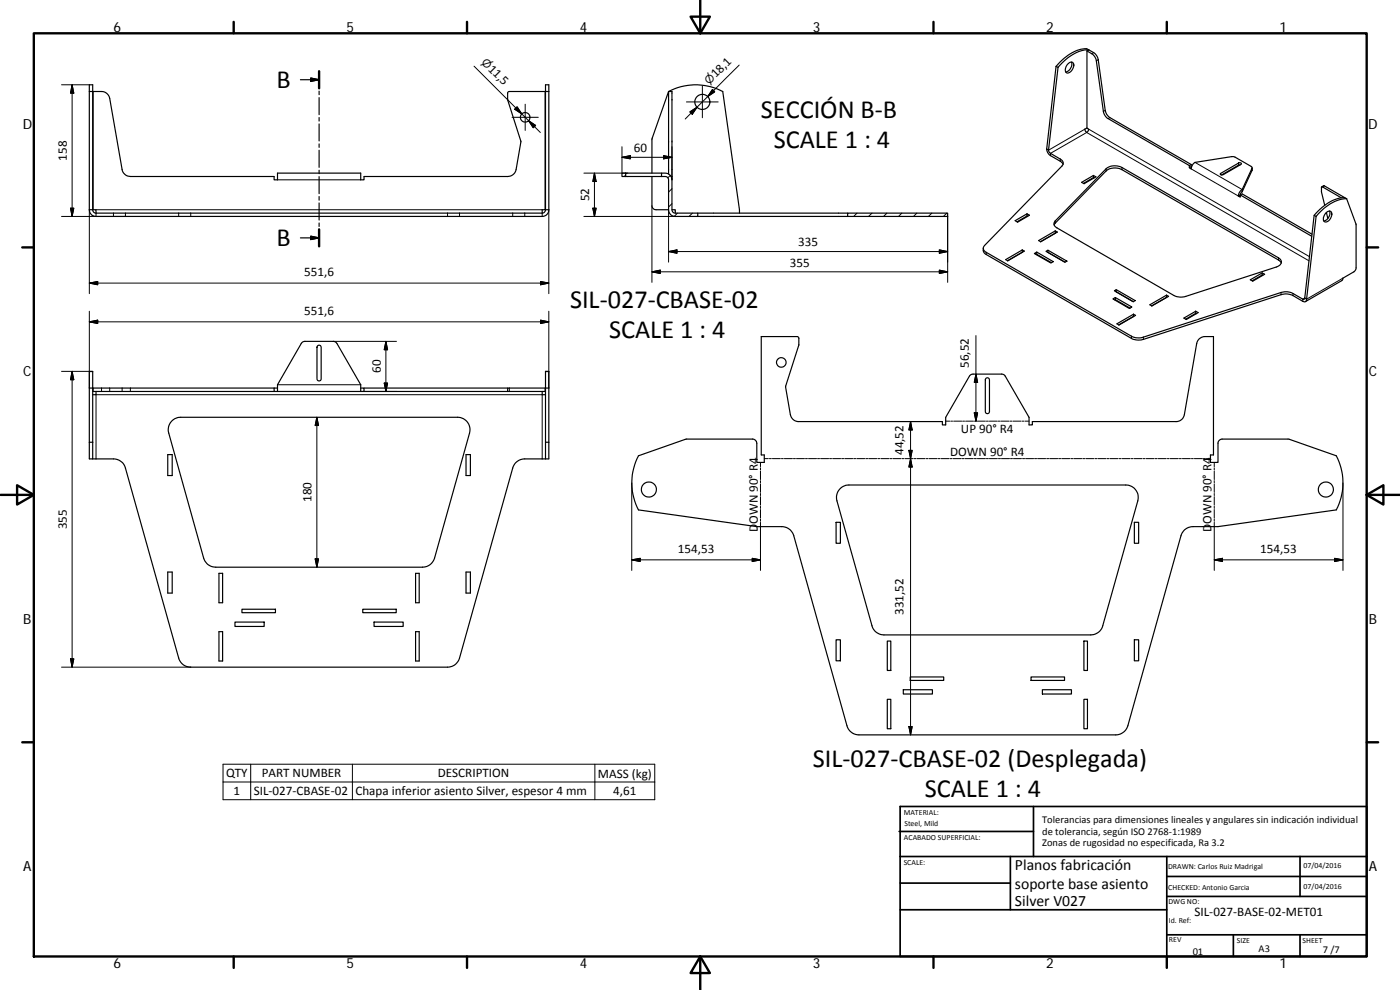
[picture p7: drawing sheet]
<svg xmlns="http://www.w3.org/2000/svg" width="420mm" height="297mm" viewBox="0 0 420 297" stroke-linecap="round" stroke-linejoin="round" font-family="sans-serif">
<g fill="none" stroke="#000" stroke-width=".36">
<path d="M316.9 19.9l-2.8 24.8M316.9 19.9l.6 .3M320.5 19.2a.97 .97 0 0 1 1.3-.5 .97 .97 0 0 1 .4 1.4 1.76 1.76 0 0 1-2.3 1.6 2.17 2.17 0 0 1 .6-2.5zM321.6 18.6a2.44 2.44 0 0 1-1.8 3M326.2 15.3v23.2l.5 .3v.1a.53 .53 0 0 1-.4 .7 .53 .53 0 0 1-.6-.5l-.1-.3 .6-.4M326.2 15.3l1.4 .8a2.99 2.99 0 0 1 1.4 2.2l2.2 15.4a3.1 3.1 0 0 0 1.3 1.9l24.4 14.1M326.7 14.9a3.2 3.2 0 0 0-2.9 .1 15 15 0 0 0-6.9 4.9M326.7 14.9a12.6 12.6 0 0 0-9.2 5.3M326.7 14.9v.1M326.8 15l1.8 1.1 .9 1.3 2.2 15.7a3.2 3.2 0 0 0 1.4 2.2l24.4 14.1M326.8 15l-.6 .3M26.8 27.5v-2.1h1v2.1"/>
<path d="M26.8 27.5h1M26.8 27.5v35.4M27.8 27.5v35.4M90.2 23.9h5.6M93.2 23.4l2.6 .5-2.6 .5zM95.8 21.4v5.1M95.8 27.3v1.1M95.8 29.3v5.1M95.8 35.3v1M95.8 37.2v5.1M163.7 25.4h1v2.1h-1zM163.7 27.5v35.4"/>
<path d="M164.7 27.5v35.4M200.6 27.5v24.7M200.6 27.5a17.4 17.4 0 0 1 16.3 0l5 36.4M200.6 27.5h1.1v25.5M200.6 27.5l-4.9 14.2v10.2M317.5 20.2l-2.8 24.9M95.8 43.2v1M95.8 45.1v5.1M95.8 51.1v1M95.8 53v5.1M95.8 59v1M187.8 53h10.7"/>
<path d="M187.8 51.9h-1.1v1.1h1.1v-1.1h10.7M195.7 53v8.7a1.23 1.23 0 0 0 1.2 1.2h3.7M198.5 51.9h1.2a2.04 2.04 0 0 1 2 2.1v8.9l.2 .7 .8 .3h6.7v1h-6.7a1.97 1.97 0 0 1-2.1-2v-9.2l-.7-.7h-1.4zM201.4 53h.3M201.7 53v1M314.1 44.7l.3 1 .7 .9 3.3 1.9 .7 .8M314.1 44.7l.6 .4M314.7 45.1l.4 .8 3.1 1.8a1.24 1.24 0 0 1 .5 2.1l-23.2 23.9a1.22 1.22 0 0 0 .5 2l43.6 25.2a4.7 4.7 0 0 0 3.5 .3l41.7-13.5a4.4 4.4 0 0 1 3.2 .4l3 1.7h.4l.2-.4M324.6 54.7l3.6-2.1 .7 .5-3.6 2zM328.2 53.3l.1 .1M328.2 52.6v.7M328.2 53.3l-3 1.7"/>
<path d="M332 50.6a4.4 4.4 0 0 1 4.7-.4l47 27.2a1.36 1.36 0 0 1 .9 1.4 1.36 1.36 0 0 1-1.2 1.2l-27.5 8.9a4.8 4.8 0 0 1-3.6-.3l-35.1-20.2a1.24 1.24 0 0 1-.5-2.1zM356.9 49.7v.6l.6 .4 .4-1.3 .7-.7 11.1-1.7 .9 .1 5.2 3.2-3 6.6M357.5 50l-.6 .3M357.5 49.4l-.6 .3M357.5 49.4l.1 .7M366.2 52.1l5.5-3.2a.42 .42 0 0 1 .6-.1 .42 .42 0 0 1 .1 .5l-5.3 3.1a.5 .5 0 0 1-.6 .1 .5 .5 0 0 1-.3-.4zM371.7 58.8l.5 .4v-.7l.6-.3 21 12.1M372.1 49.5l-5.5 3M372.2 58.5l-.5 .3M372.2 58.5l21.5 12.4M372.8 56.9a2.43 2.43 0 0 0-1.1 1.9M372.8 57.5l-.6 1"/>
<path d="M372.8 56.9v.6M375.8 50.3l-.1 .9-2.9 6.3M396.7 56l.7-.2 6.1 3.5M402.5 59.4l-5.8-3.4-.1 1.6 1 4M403.5 59.3h.1M404.1 59.6l2.9 7.8-.1 13.4-.6 .8-3.3 1.9-.3 .7-10.9 6.3M404.1 59.6a3.2 3.2 0 0 0-2.9 .1 15.4 15.4 0 0 0-6.8 4.9l.6 .3M404.1 59.6a12.7 12.7 0 0 0-9.1 5.3M26.8 62.9a2.01 2.01 0 0 0 2 2h133.9a1.97 1.97 0 0 0 2-2M26.8 62.9h1M27.8 62.9l.2 .7 .8 .3M28.8 63.9h133.9"/>
<path d="M90.2 71.4h5.6M93.2 70.9l2.6 .5-2.6 .5zM95.8 60.9v5.1M95.8 66.9v1M95.8 68.8v5.1M162.7 63.9v-1h.9v-35.4h-10.7l-.5 .3v2.2l3.9 12.4-1.4 8.5a2.58 2.58 0 0 1-2.5 2.1h-43.1v1h-1v-2.1h-25v2.1h-1v-1h-43.2a2.53 2.53 0 0 1-2.5-2.1l-3.7-21.4a2.54 2.54 0 0 0-2.4-2h-2.6v35.4h.9v1M163.7 62.9l-.4 .8-.6 .2M163.7 62.9h1M201.7 62.9h1v1M209.4 63.9h45M209.4 64.9h45M254.4 63.9h30v1h-30z"/>
<path d="M295.1 74.5l.1 1.1 .8 .8 43.6 25.1a4.9 4.9 0 0 0 3.5 .3l41.4-13.4a4.7 4.7 0 0 1 3.5 .3l3 1.7a.69 .69 0 0 0 .8 .1 .69 .69 0 0 0 .3-.7M301.8 77.9l5-2.9 .6 .4-5 2.9zM304.7 66.2l3.5-2 .8 .4-3.6 2.1zM306.8 75.7h.1M306.8 75.7l-4.4 2.5M306.8 75v.7M308.2 64.8l.2 .1M308.2 64.2v.6M308.2 64.8l-3 1.7M310.4 76.1l.7-.5 5 2.9-.7 .4zM311 76.4l.1-.1 4.4 2.5M311.1 75.6v.7"/>
<path d="M311.7 72.2l5-2.9 .6 .3-5 2.9zM313.9 75.4l.6-.3 5.7 3.3-.6 .3zM314.5 75.1v.6l5.1 3M316.3 67.5l15.7-16.2a4.4 4.4 0 0 1 4.7-.4l47 27.1 .8 .9M316.7 70l-4.4 2.5M316.7 70h.1M316.7 69.3v.7M394.4 64.6l-2.8 24.8M395 64.9l-2.9 24.9M397.9 63.9a.96 .96 0 0 1 1.4-.5 .96 .96 0 0 1 .3 1.4 1.76 1.76 0 0 1-2.2 1.6 2.09 2.09 0 0 1 .5-2.5zM398.1 63.8l.4 1.8M399 63.3a2.45 2.45 0 0 1-1.7 3"/>
<path d="M334 89.7l.7-.4 5 2.8-.7 .5zM334.4 87.2l.6-.3 5.7 3.3-.6 .3zM334.6 90l.1-.1 4.4 2.6M334.7 89.3v.6M335 86.9v.7l5.1 2.9M335.2 97.2l5-2.9 .6 .3-5 2.9zM340.2 94.9v.1M340.2 94.3v.6M340.2 94.9l-4.4 2.6M345.1 91.4l5-2.8 .6 .3-5 2.9zM350.1 89.2l-4.4 2.6M350.1 89.2v.1"/>
<path d="M350.1 88.6v.6M355.3 95.4l3.5-2 .8 .4-3.6 2.1zM358.8 94l.2 .1M358.8 93.4v.6M358.8 94l-3 1.8M375.2 83.9l3.6-2 .7 .4-3.5 2zM378.8 81.9v.6M378.8 82.5l-3 1.7M378.8 82.5l.2 .1M391.6 89.4l.5 .4M26.8 116.4v16.3M26.8 116.4h1"/>
<path d="M26.8 116.4v-5h1v5M27.8 116.4v16.3M28.8 117.5a.62 .62 0 0 1 0 .8 .62 .62 0 0 1-.8 .1h-.2M82.3 116.4v1.1h1M83.3 116.4h-55.4v1.1h54.4M90.7 102.7l.8-.3h8.5l1 .4 7.3 12.6v2.1h-25v-2.1zM95.4 103.7a.64 .64 0 0 1 1 .5v9.5a.62 .62 0 0 1-.6 .6 .62 .62 0 0 1-.7-.6v-9.5zM108.3 116.4h1v1.1h-1M109.3 117.5h43M109.3 116.4h43M152.3 116.4h11.3v1.1h-11.3zM162.7 117.5a.61 .61 0 0 0 .1 .8 .61 .61 0 0 0 .7 .1h.2"/>
<path d="M163.7 116.4v16.3h1M163.7 116.4h1M163.7 116.4v-5h1v5M164.7 116.4v16.3M295.9 113.5a.63 .63 0 0 1 .7-.1 .63 .63 0 0 1 .4 .6v9.5a.62 .62 0 0 1-.7 .6 .62 .62 0 0 1-.6-.6v-9.5zM26.8 132.7h1M26.8 132.7v5h1M27.8 137.7h6.2a3.7 3.7 0 0 1 3.6 2.7l16 57a3.7 3.7 0 0 0 3.6 2.8h77.1a3.7 3.7 0 0 0 3.6-2.8l16-57a3.7 3.7 0 0 1 3.6-2.7h6.2M27.8 132.7v5M50.3 136.4h1.4v6.3h-1.4zM51.7 126.2l1.6-.9 .9-.1h83.1a3.7 3.7 0 0 1 3.6 4.7l-10.5 37.5a3.8 3.8 0 0 1-3.6 2.8h-62.1a3.8 3.8 0 0 1-3.6-2.8l-10.5-37.5a3.7 3.7 0 0 1 1.1-3.7zM139.9 136.4h1.3v6.3h-1.3z"/>
<path d="M163.7 132.7v5M164.7 132.7v5h-1M191.6 136.8l14.3-5 20-.1a1.3 1.3 0 0 1 1.2 1.3v5.7h2.3v-2.2h-.9v-35.5h10.7l.5 .3v2.3l-3.9 12.4 1.4 8.4a2.54 2.54 0 0 0 2.5 2.1h43.1v1h1v-2.3l7.1-12.4 .6-.5 .5-.1h8.6l.7 .3 7.5 12.7v2.3h1v-1h43.2a2.52 2.52 0 0 0 2.4-2.1l3.7-21.3a2.53 2.53 0 0 1 2.5-2.1h2.6v35.5h-.9v2.2h2.2v-5.7a1.31 1.31 0 0 1 1.3-1.3l20 .1 14.2 5a17.5 17.5 0 0 1 0 16.2l-35.5 5h-7.5a3.8 3.8 0 0 0-3.6 2.7l-15.9 57a3.8 3.8 0 0 1-3.7 2.8h-77a3.7 3.7 0 0 1-3.6-2.8l-16-57a3.7 3.7 0 0 0-3.6-2.7h-7.5l-35.5-5a17.5 17.5 0 0 1 0-16.2zM250.9 156.7h1.3v6.3h-1.3zM252.3 146.5l1.6-.9 .9-.1h83.1a3.7 3.7 0 0 1 3.6 4.8l-10.5 37.4a3.7 3.7 0 0 1-3.6 2.8h-62.1a3.7 3.7 0 0 1-3.6-2.8l-10.5-37.4a3.8 3.8 0 0 1 1.1-3.8zM340.4 156.7h1.3v6.3h-1.3zM50.3 171.6h1.4v6.3h-1.4zM65.7 172h1.1v8.8h-1.1zM124.7 172h1.1v8.8h-1.1zM139.9 171.6h1.3v6.3h-1.3zM65.7 189.5h1.1v8.8h-1.1zM70.5 186.6h8.8v1.4h-8.8z"/>
<path d="M72.6 182.8h10.1v1h-10.1zM108.9 182.8h10v1h-10zM112.3 186.6h8.7v1.4h-8.7zM124.7 189.5h1.1v8.8h-1.1zM250.9 192h1.3v6.3h-1.3zM266.3 192.3h1v8.9h-1zM325.3 192.3h1.1v8.9h-1.1zM340.4 192h1.3v6.3h-1.3zM266.3 209.8h1v8.9h-1zM271.1 206.9h8.7v1.3h-8.7zM273.2 203.1h10v1.1h-10zM309.4 203.1h10.1v1.1h-10.1z"/>
<path d="M312.8 206.9h8.8v1.3h-8.8zM325.3 209.8h1.1v8.9h-1.1z"/>
<circle cx="157.6" cy="35.2" r="1.43"/>
<circle cx="210.8" cy="30.6" r="2.27"/>
<circle cx="234.5" cy="108.8" r="1.44"/>
<circle cx="194.7" cy="146.9" r="2.27"/>
<circle cx="397.9" cy="146.9" r="2.26"/>
</g>
<g fill="none" stroke="#000" stroke-width=".3">
<path d="M142.3 19.9l19.9 19.9M221.8 19.5l-9.4 9.5M328.2 15.8l-.6 .3M329.6 17.9l-.6 .4M18.5 25.4h8.3M21.6 25.4l.6 2.5h-1zM21.6 25.4v39.5M153.7 35.2h7.9M155.2 32l1.4 2.2-2.1-1.4zM157.6 31.3v7.8M158.6 36.2l2.1 1.4-.7 .7zM206 30.6h9.5"/>
<path d="M207 33.6l2.2-1.4-1.4 2.1zM210.8 25.8v9.5M212.4 29l-6.8 6.7M213.8 26.8l.7 .8-2.1 1.4zM214.1 27.2l-1.7 1.8M325.6 38.8l-10.9 6.3M326.7 38.8l66.3 38.2M331.7 33.1l-.6 .3M333.1 35.3l-.6 .3M83.3 54h25M175.2 51.9h13.2M178.4 51.9v13"/>
<path d="M178.4 51.9l.5 2.6h-1zM186.7 44v7.9M186.7 47.2l2.5-.5v1zM186.7 47.2h15M187.8 52.5l-.4 .5M199.1 46.7l2.6 .5-2.6 .5zM201.2 52.6l-.8 .8M201.7 44v10M201.7 56.6l-1.1 1M315.3 46.7v-.7l10.8-6.2 66.7 38.5M318.2 47.7v.7M332 50.6v.7"/>
<path d="M336.7 50.2v.7M357.5 50.7l14.2 8.1M358.6 48.7l14.2 8.2M366.3 52v.4M371.7 48.9v.7M375.7 50.5v.7M397.4 55.8l-.5 .3M21.2 62.5h1l-.6 2.4zM26.8 62.9v25.2M28.8 62.9h133.9M28.8 63.9v1M34 63.9v1"/>
<path d="M37.6 63.9v1h-19.1M53.6 63.9v1M57.2 63.9v1M134.3 63.9v1M137.9 63.9v1M153.9 63.9v1M157.5 63.9v1M162.7 63.9v1M164.7 62.9v25.2M175.2 64.9h27.5M177.9 62.5h1l-.5 2.4zM195.7 61.7v23"/>
<path d="M200.6 75.5h83.8M200.6 75.5l2.6-.5v1zM200.6 62.9v15.8M201.7 61.1l-1.1 1M203.3 63.9l-.9 1M207.8 63.9l-1 1M257.2 63.9l-1 1M261.7 63.9l-1 1M266.2 63.9l-1 1M270.6 63.9l-.9 1M275.2 63.9l-1 1M279.6 63.9l-1 1"/>
<path d="M281.9 75l2.5 .5-2.5 .5zM284.2 63.9l-1.1 1M284.4 64.9v19.8M296 75.7v.7M316.7 66.3v.7M383.7 77.4v.6M26.8 84.9l2.5-.4v.9zM26.8 96.6l2.5-.5v1zM26.8 84.9h137.9M26.8 96.6h137.9M26.8 93.4v23M162.2 84.5l2.5 .4-2.5 .5z"/>
<path d="M162.2 96.1l2.5 .5-2.5 .5zM164.7 93.4v23M195.7 81.6l2.5-.6v1.1zM195.7 81.6h88.7M281.9 81l2.5 .6-2.5 .5zM384.5 87.8v.6M388 88.1v.6M391.6 89.4l-.6 .4v.6M403 83.5l-10.9 6.3M18.5 111.4h8.3M21.6 111.4l.6 2.5h-1zM21.6 111.4v88.8"/>
<path d="M26.8 111.5h1M30.5 116.4v1.1M32.9 116.4v1.1M36.6 116.4v1.1M39.1 116.4v1.1M83.3 115.4h25M100 102.4h19M108.3 117.5h10.7M115.3 114.9h1l-.5 2.6zM115.8 102.4v15.1M115.8 102.4l.5 2.5h-1zM152.9 116.4v1.1"/>
<path d="M163.7 111.5h1M292.9 100.7v25.7M292.9 112.2l.5 2.5h-1zM339.6 100.9v.6M343.1 101.2v.6M28.8 137.7v-19.3h133.9v19.3M95.1 125.2v45M95.1 125.2l.5 2.5h-1zM228.2 138.7v1.3M229.4 137.6h1.2M230.9 137.6h.6M231.8 137.6h2.4"/>
<path d="M234.5 137.6h.6M235.4 137.6h2.4M238.1 137.6h.6M239 137.6h2.4M241.7 137.6h.6M242.6 137.6h2.5M245.4 137.6h.6M246.3 137.6h2.4M249 137.6h.6M249.9 137.6h2.4M252.6 137.6h.6M253.5 137.6h2.4"/>
<path d="M256.2 137.6h.6M257.1 137.6h2.4M259.8 137.6h.6M260.7 137.6h2.4M263.5 137.6h.5M264.4 137.6h2.4M267.1 137.6h.6M268 137.6h2.4M270.7 137.6h.6M271.6 137.6h2.4M272.8 135.1h1l-.5 2.5zM273.3 126.5v94"/>
<path d="M273.3 126.5l.5 2.5h-1zM273.3 137.6l.5 2.5h-1zM274.3 137.6h.6M275.2 137.6h2.4M277.9 137.6h.6M278.8 137.6h2.5M281.5 137.6h.6M282.4 137.6h2.4M283.8 126.4h1.2M285.2 137.6h.6M285.3 126.4h.6M286.1 137.6h2.4"/>
<path d="M286.2 126.4h2.4M288.8 137.6h.6M288.9 126.4h.6M289.7 137.6h2.4M289.8 126.4h2.4M292.4 123.9h1l-.5 2.5zM292.4 137.6h.6M292.4 126.4h.7M293.3 137.6h2.4M293.3 126.4h2.4M296 126.4h.6M296 137.6h.6"/>
<path d="M296.9 126.4h2.4M296.9 137.6h2.4M299.6 126.4h.6M299.6 137.6h.7M300.5 126.4h2.4M300.6 137.6h2.4M303.2 126.4h.6M303.3 137.6h.6M304.1 126.4h2.3M304.2 137.6h2.4M306.8 126.4h.5M306.9 137.6h.6"/>
<path d="M307.6 126.4h1.2M307.8 137.6h2.4M310.5 137.6h.6M311.4 137.6h2.4M314.1 137.6h.6M315 137.6h2.4M317.7 137.6h.6M318.6 137.6h2.4M321.4 137.6h.6M322.3 137.6h2.4M325 137.6h.6M325.9 137.6h2.4"/>
<path d="M328.6 137.6h.6M329.5 137.6h2.4M332.2 137.6h.6M333.1 137.6h2.4M335.8 137.6h.7M336.7 137.6h2.4M339.4 137.6h.7M340.3 137.6h2.5M343.1 137.6h.6M344 137.6h2.4M346.7 137.6h.6M347.6 137.6h2.4"/>
<path d="M350.3 137.6h.6M351.2 137.6h2.4M353.9 137.6h.6M354.8 137.6h2.4M357.6 137.6h.5M358.4 137.6h2.5M361.2 137.6h.6M362.1 137.6h1.2M364.4 138.7v1.3M189.6 144.9v26.3M228.2 140.4v.6M228.2 141.3v2.6"/>
<path d="M228.2 144.2v.6M228.2 145.2v2.5M228.2 148.1v.6M228.2 149v2.6M228.2 151.9v.6M228.2 152.9v2.5M228.2 155.7v.7M228.2 156.7v14.5M364.4 140.4v.6M364.4 141.3v2.6M364.4 144.2v.6M364.4 145.2v2.5"/>
<path d="M364.4 148.1v.6M364.4 149v2.6M364.4 151.9v.6M364.4 152.9v2.5M364.4 155.7v.7M364.4 156.7v14.5M403 144.9v26.3M94.6 167.7h1l-.5 2.5zM189.6 168l2.5-.5v1zM189.6 168h38.6M225.8 167.5l2.4 .5-2.4 .5zM364.4 168l2.5-.5v1z"/>
<path d="M364.4 168h38.6M400.5 167.5l2.5 .5-2.5 .5zM21.2 197.7h1l-.6 2.5zM18.5 200.2h38.7M272.8 218h1l-.5 2.5zM66.9 229.3h129.6v10.6h-129.6zM66.9 234.6h129.6M75.2 229.3v10.6M105.8 229.3v10.6M178.5 229.3v10.6"/>
</g>
<g fill="none" stroke="#000" stroke-width=".71">
<path d="M10.1 10h400.1v277h-400.1zM70.1 6.6v3.4M140.2 6.6v3.4M207.3 5h5.8l-2.9 5zM210.2 0v10M280.2 6.6v3.4M350.2 6.6v3.4M95.8 21.4v5.1M6.7 74.2h3.4M95.8 68.8v5.1M410.2 74.2h3.4M.2 148.5h9.9"/>
<path d="M5.1 145.6l5 2.9-5 2.9zM410.2 148.5l5-2.9v5.8zM410.2 148.5h9.9M6.7 222.7h3.4M410.2 222.7h3.4M70.1 287v3.4M140.2 287v3.4M210.2 287l2.9 5h-5.8zM210.2 287v10M280.2 287v3.4M350.2 287v3.4"/>
</g>
<g fill="none" stroke="#000" stroke-width=".51">
<path d="M269.8 249.5h40.4M270.1 257h140.1M270.1 242h140.1v45h-140.1zM303.2 257v16M310.2 242v15M350.2 257v30M390.2 257v12M270.1 273h80.1M270.1 265h33.1M350.2 269h60M350.2 263h60M350.2 280.5h60"/>
<path d="M370.2 280.5v6.5M390.2 280.5v6.5"/>
</g>
<path d="M93.2 23.4l2.6 .5-2.6 .5zM93.2 70.9l2.6 .5-2.6 .5z" fill="#000" stroke="#000" stroke-width=".36"/>
<g fill="#000" stroke="#000" stroke-width=".3">
<path d="M21.6 25.4l.6 2.5h-1zM155.2 32l1.4 2.2-2.1-1.4zM158.6 36.2l2.1 1.4-.7 .7zM207 33.6l2.2-1.4-1.4 2.1zM213.8 26.8l.7 .8-2.1 1.4zM178.4 51.9l.5 2.6h-1zM186.7 47.2l2.5-.5v1zM199.1 46.7l2.6 .5-2.6 .5zM21.2 62.5h1l-.6 2.4zM177.9 62.5h1l-.5 2.4zM200.6 75.5l2.6-.5v1zM281.9 75l2.5 .5-2.5 .5z"/>
<path d="M26.8 84.9l2.5-.4v.9zM26.8 96.6l2.5-.5v1zM162.2 84.5l2.5 .4-2.5 .5zM162.2 96.1l2.5 .5-2.5 .5zM195.7 81.6l2.5-.6v1.1zM281.9 81l2.5 .6-2.5 .5zM21.6 111.4l.6 2.5h-1zM115.3 114.9h1l-.5 2.6zM115.8 102.4l.5 2.5h-1zM292.9 112.2l.5 2.5h-1zM95.1 125.2l.5 2.5h-1zM272.8 135.1h1l-.5 2.5z"/>
<path d="M273.3 126.5l.5 2.5h-1zM292.4 123.9h1l-.5 2.5zM273.3 137.6l.5 2.5h-1zM94.6 167.7h1l-.5 2.5zM189.6 168l2.5-.5v1zM225.8 167.5l2.4 .5-2.4 .5zM364.4 168l2.5-.5v1zM400.5 167.5l2.5 .5-2.5 .5zM21.2 197.7h1l-.6 2.5zM272.8 218h1l-.5 2.5z"/>
</g>
<g font-size="7.9">
<text x="83" y="26.4">B</text>
<text x="228.3" y="35.5">SECCIÓN B‐B</text>
<text x="232.2" y="44.5">SCALE 1 : 4</text>
<text x="83" y="73.9">B</text>
<text x="171.1" y="92.4">SIL‐027‐CBASE‐02</text>
<text x="182.8" y="101.4">SCALE 1 : 4</text>
<text x="244" y="230.1">SIL‐027‐CBASE‐02 (Desplegada)</text>
<text x="277.5" y="239.1">SCALE 1 : 4</text>
</g>
<g font-size="4.7">
<text x="304.6" y="261.2">Planos fabricación</text>
<text x="304.6" y="266.6">soporte base asiento</text>
<text x="304.6" y="272">Silver V027</text>
</g>
<g font-size="4.2">
<text x="34" y="9.6">6</text>
<text x="104" y="9.6">5</text>
<text x="174" y="9.6">4</text>
<text x="244" y="9.6">3</text>
<text x="314" y="9.6">2</text>
<text x="384" y="9.6">1</text>
<text x="6.8" y="38.7">D</text>
<text x="410.6" y="38.7">D</text>
<text x="7" y="112.9">C</text>
<text x="410.8" y="112.9">C</text>
<text x="7" y="187.1">B</text>
<text x="410.8" y="187.1">B</text>
<text x="7" y="261.3">A</text>
<text x="410.8" y="261.3">A</text>
<text x="34" y="290.4">6</text>
<text x="104" y="290.4">5</text>
<text x="174" y="290.4">4</text>
<text x="244" y="290.4">3</text>
<text x="314" y="290.4">2</text>
<text x="384" y="290.4">1</text>
</g>
<g font-size="3.9">
<text x="146.3" y="20.9" transform="rotate(45 146.3 20.9)">11,5</text>
<text x="214.8" y="23.5" transform="rotate(-45 214.8 23.5)">18,1</text>
<text x="190.2" y="45.6">60</text>
<text x="20.1" y="48.2" transform="rotate(-90 20.1 48.2)">158</text>
<text x="176.9" y="60.5" transform="rotate(-90 176.9 60.5)">52</text>
<text x="239.5" y="73.9">335</text>
<text x="91.3" y="82.9">551,6</text>
<text x="237" y="80">355</text>
<text x="91.3" y="94.5">551,6</text>
<text x="114.3" y="111.9" transform="rotate(-90 114.3 111.9)">60</text>
<text x="290.8" y="110.4" transform="rotate(-90 290.8 110.4)">56,52</text>
<text x="288.4" y="129.8">UP 90° R4</text>
<text x="271.2" y="136.5" transform="rotate(-90 271.2 136.5)">44,52</text>
<text x="285.2" y="136.8">DOWN 90° R4</text>
<text x="93.5" y="150.7" transform="rotate(-90 93.5 150.7)">180</text>
<text x="20.1" y="158.8" transform="rotate(-90 20.1 158.8)">355</text>
<text x="227.4" y="157.1" transform="rotate(-90 227.4 157.1)">OWN 90° R4</text>
<text x="227.4" y="159.5" transform="rotate(-90 227.4 159.5)">D</text>
<text x="363.6" y="157.1" transform="rotate(-90 363.6 157.1)">OWN 90° R4</text>
<text x="363.6" y="159.5" transform="rotate(-90 363.6 159.5)">D</text>
<text x="203.4" y="165.9">154,53</text>
<text x="378.2" y="165.9">154,53</text>
<text x="271.2" y="184.5" transform="rotate(-90 271.2 184.5)">331,52</text>
<text x="67.8" y="233.2">QTY</text>
<text x="78.5" y="233.2">PART NUMBER</text>
<text x="131.4" y="233.2">DESCRIPTION</text>
<text x="179.4" y="233.3">MASS (kg)</text>
<text x="70.1" y="238.5">1</text>
<text x="76.2" y="238.5">SIL‐027‐CBASE‐02</text>
<text x="106.7" y="238.6">Chapa inferior asiento Silver, espesor 4 mm</text>
<text x="184" y="238.5">4,61</text>
<text x="358.5" y="274.9">SIL‐027‐BASE‐02‐MET01</text>
</g>
<g font-size="3.3">
<text x="144.3" y="18.9" transform="rotate(45 144.3 18.9)">⌀</text>
<text x="212.8" y="25.5" transform="rotate(-45 212.8 25.5)">⌀</text>
</g>
<g font-size="3.1">
<text x="312.8" y="246.8">Tolerancias para dimensiones lineales y angulares sin indicación individual</text>
<text x="312.8" y="250.4">de tolerancia, según ISO 2768‐1:1989</text>
<text x="312.8" y="254">Zonas de rugosidad no especificada, Ra 3.2</text>
<text x="357.9" y="286.4">01</text>
<text x="377.7" y="285.6">A3</text>
<text x="397" y="285.9">7 /7</text>
</g>
<g font-size="2.4">
<text x="271.2" y="244.4">MATERIAL:</text>
<text x="271.3" y="251.9">ACABADO SUPERFICIAL:</text>
<text x="271.4" y="247.9">Steel, Mild</text>
<text x="271.2" y="259.7">SCALE:</text>
<text x="350.6" y="260.8">DRAWN: Carlos Ruiz Madrigal</text>
<text x="391.2" y="260.6">07/04/2016</text>
<text x="350.6" y="267">CHECKED: Antonio Garcia</text>
<text x="391.2" y="266.6">07/04/2016</text>
<text x="350.7" y="271.4">DWG NO:</text>
<text x="350.8" y="276.8">Id. Ref:</text>
<text x="350.8" y="282.8">REV</text>
<text x="371.2" y="282.9">SIZE</text>
<text x="390.9" y="282.9">SHEET</text>
</g>
</svg>
